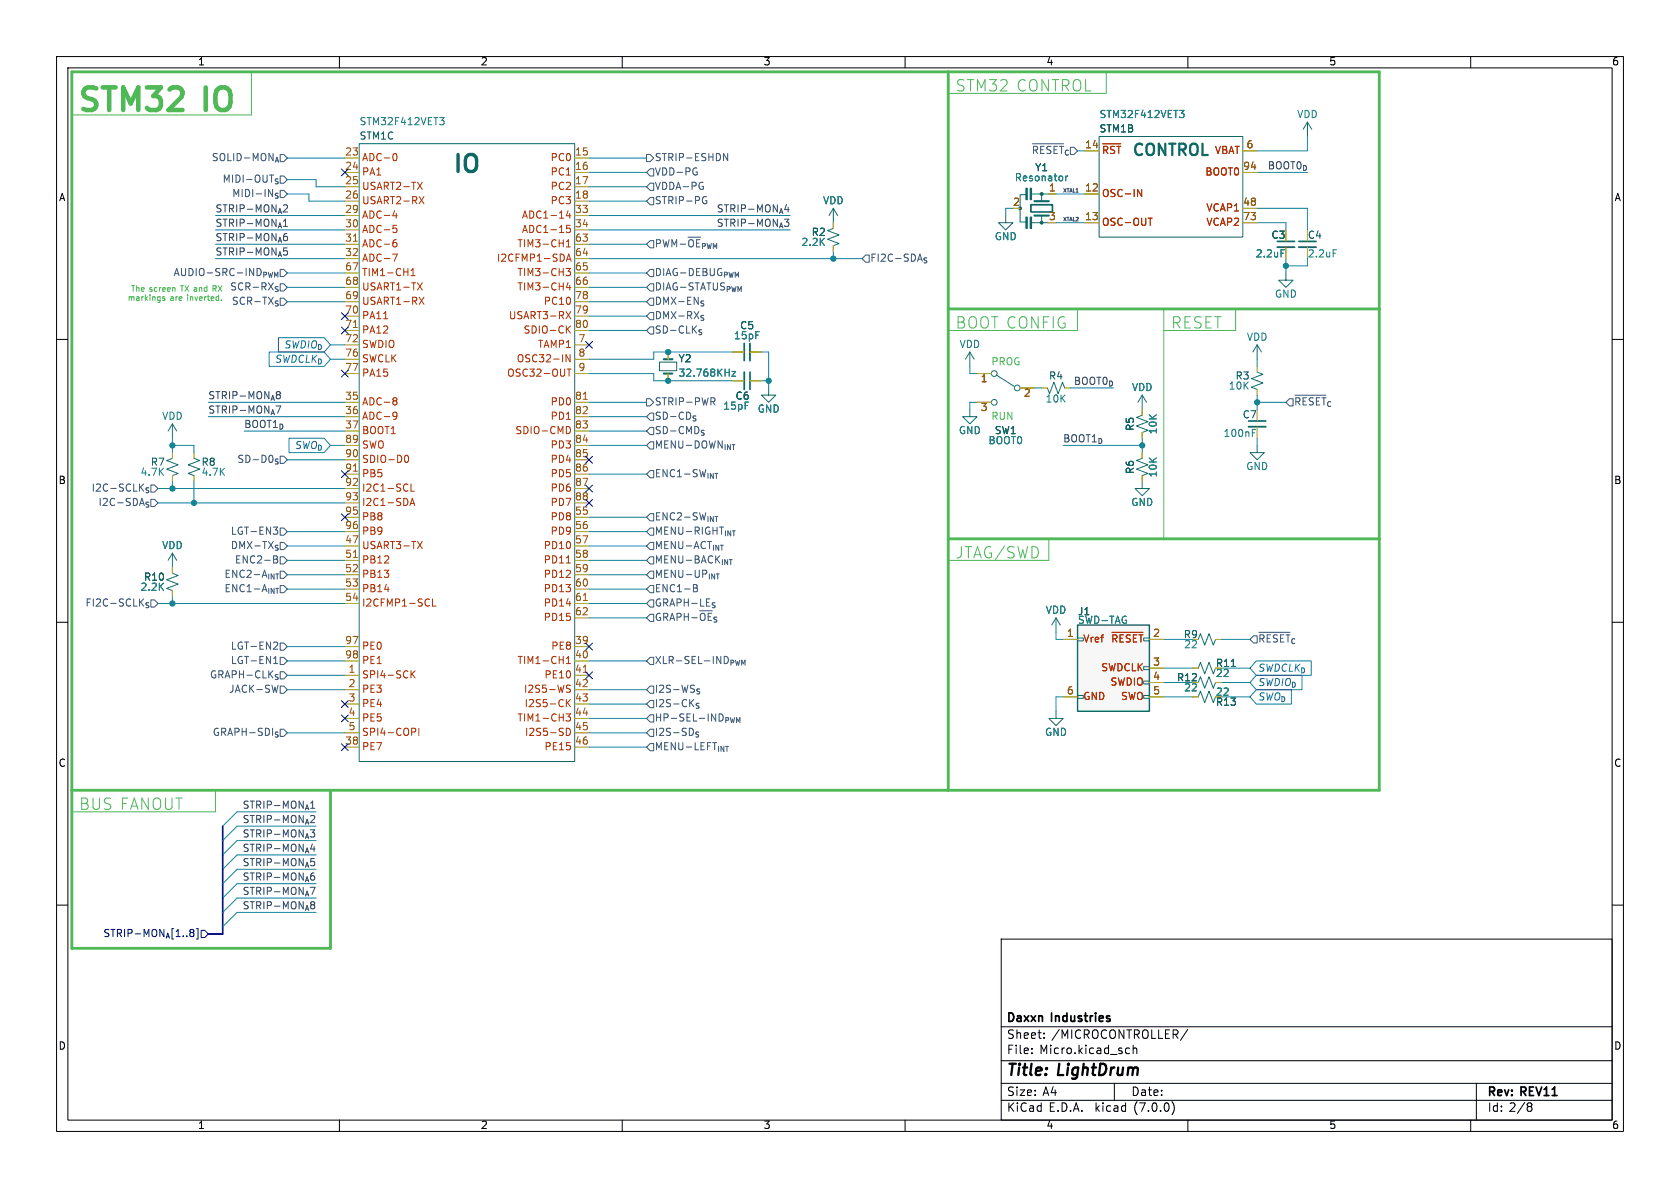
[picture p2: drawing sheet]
<svg xmlns="http://www.w3.org/2000/svg" width="297mm" height="210mm" viewBox="0 0 297 210" stroke-linecap="round" stroke-linejoin="round" font-family="sans-serif">
<g fill="none" stroke="#000" stroke-width=".18">
<path d="M10 10h277v190h-277zM12 12h273v186h-273zM60 10v2M110 10v2M160 10v2M210 10v2M260 10v2M10 60h2M285 60h2M10 110h2M285 110h2M10 160h2"/>
<path d="M285 160h2M177 166h108v32h-108zM60 198v2M110 198v2M160 198v2M177 194.5h108M177 191.5h108M177 187.5h108M177 181.5h108M182.4 186.1v.2M182.4 185.3v.2M184.6 183.4v.2"/>
<path d="M184.6 182.6v.2M197 191.5v3M199.3 185.3h.4M199.7 186.2l-.4 .1M200.3 185.4l.2-.1h.4l.1 1M200.3 184.8v1.5M207.2 194.7a1.72 1.72 0 0 1 0 2.3M210 182l-1.3 1.9M210 198v2M260 198v2M261 191.5v6.5M270.3 195.6h.2"/>
<path d="M270.5 195l.3 .2-.3 .4M270.5 195.6l.3 .1v.5l-.3 .3h-.2"/>
</g>
<g fill="none" stroke="#187164" stroke-width=".18">
<path d="M63.5 25.4h38.1v109.2h-38.1zM147.3 36.8l.8 1.3M147.3 36.8v2.6M147.3 36.8l-.7 1.3M177.8 38.1v1.3h1.3l-1.3 1.2-1.3-1.2h1.3M181.5 34.4h-1.2v4.8h1.1M182.4 34.3h3M182.4 39.4h3M184.1 34.3v1.1M184.1 38.1v1.3M194.3 24.1h25.4v17.8h-25.4zM231.1 21.6l-.7 1.3"/>
<path d="M231.1 21.6v2.5M231.1 21.6l.8 1.3M147.3 40.4l-1 .4 2 .7-2 .8 2 .8-1 .3M227.3 48.3v1.2h1.3l-1.3 1.3-1.2-1.3h1.2M30.5 74.9l.7 1.3M30.5 74.9v2.6M30.5 74.9l-.8 1.3M116.6 64h3v1.5h-3zM135.9 68.6v1.3h1.3l-1.3 1.2-1.3-1.2h1.3M171.4 72.4v1.3h1.3l-1.3 1.2-1.2-1.2h1.2M171.4 62.2l-.7 1.3M171.4 62.2v2.6"/>
<path d="M171.4 62.2l.8 1.3M176.1 66.3l3.2 2M185.2 68.6l.3 1 .8-2 .8 2 .7-2 .4 1M201.9 73.4l-1 .4 2 .7-2 .8 2 .8-1 .4M201.9 69.9l-.7 1.2M201.9 69.9v2.5M201.9 69.9l.8 1.2M222.2 65.8l1.1 .4-2.1 .7 2.1 .8-2.1 .8 1 .3M222.2 78.7v1.3h1.3l-1.3 1.3-1.2-1.3h1.2M222.2 61l-.7 1.2M222.2 61v2.5M222.2 61l.8 1.2"/>
<path d="M30.5 81l-1 .4 2 .8-2 .7 2 .8-1 .4M30.5 97.8v2.5M30.5 97.8l-.8 1.3M30.5 97.8l.7 1.3M34.3 81l1 .4-2 .8 2 .7-2 .8 1 .4M201.9 81l-1 .4 2 .8-2 .7 2 .8-1 .4M201.9 85.1v1.3h1.3l-1.3 1.2-1.2-1.2h1.2M30.5 101.3l1 .4-2 .8 2 .8-2 .7 1 .4M186.7 109.2l-.8 1.3M186.7 109.2v2.6M186.7 109.2l.8 1.3M190.5 112.8h1v.5h-1z"/>
<path d="M202.2 117.9h1v.5h-1zM211.8 118.1l.4-1 .8 2 .7-2 .8 2 .4-1M211.8 113l.4-1 .8 2 .7-2 .8 2 .4-1M186.7 125.7v1.3h1.3l-1.3 1.3-1.3-1.3h1.3M190.5 122.9h1v.5h-1zM202.2 122.9h1v.5h-1zM202.2 120.4h1v.5h-1zM211.8 123.2l.4-1 .8 2 .7-2 .8 2 .4-1M211.8 120.7l.4-1.1 .8 2.1 .7-2.1 .8 2.1 .4-1"/>
<circle cx="175.8" cy="71.1" r=".51"/>
<circle cx="175.8" cy="66" r=".51"/>
<circle cx="179.8" cy="68.6" r=".51"/>
</g>
<g fill="none" stroke="#a0a006" stroke-width=".18">
<path d="M61 30.5h2.5M61 27.9h2.5M61 33h2.5M61 35.6h2.5M61 38.1h2.5M101.6 30.5h2.5M101.6 27.9h2.5M101.6 33h2.5M101.6 35.6h2.5M101.6 38.1h2.5M147.3 39.4v1M185.4 34.3h1.3"/>
<path d="M191.8 34.3h2.5M191.8 39.4h2.5M191.8 26.7h2.5M219.7 39.4h2.5M219.7 26.7h2.5M219.7 36.8h2.5M219.7 30.5h2.5M61 40.6h2.5M61 43.2h2.5M61 45.7h2.5M61 48.3h2.5M61 50.8h2.5"/>
<path d="M61 53.3h2.5M61 55.9h2.5M61 58.4h2.5M101.6 40.6h2.5M101.6 43.2h2.5M101.6 45.7h2.5M101.6 48.3h2.5M101.6 50.8h2.5M101.6 53.3h2.5M101.6 55.9h2.5M101.6 58.4h2.5M147.3 43.4v1.1"/>
<path d="M227.3 43.7v2M231.1 43.7v2M61 71.1h2.5M61 73.7h2.5M61 76.2h2.5M61 61h2.5M61 63.5h2.5M61 66h2.5M61 78.7h2.5M101.6 71.1h2.5M101.6 73.7h2.5M101.6 76.2h2.5"/>
<path d="M101.6 61h2.5M101.6 63.5h2.5M101.6 66h2.5M101.6 78.7h2.5M118.1 62.2v1.3M118.1 66v1.3M129.5 62.2h2.1M129.5 67.3h2.1M132.6 62.2h2M132.6 67.3h2M172.7 71.1h2.6M172.7 66h2.6"/>
<path d="M180.3 68.6h2.6M184.1 68.6h1.1M188.2 68.6h1M201.9 72.4v1M201.9 76.5v1M222.2 64.8v1M222.2 68.8v1.1M222.2 75.4v2.1M30.5 80v1M30.5 84.1v1M34.3 80v1M34.3 84.1v1"/>
<path d="M61 96.5h2.5M61 99.1h2.5M61 91.4h2.5M61 94h2.5M61 81.3h2.5M61 83.8h2.5M61 86.4h2.5M61 88.9h2.5M101.6 96.5h2.5M101.6 99.1h2.5M101.6 91.4h2.5M101.6 94h2.5"/>
<path d="M101.6 81.3h2.5M101.6 83.8h2.5M101.6 86.4h2.5M101.6 88.9h2.5M201.9 80v1M201.9 84.1v1M30.5 100.3v1M30.5 104.4v1M61 119.4h2.5M61 114.3h2.5M61 116.8h2.5M61 101.6h2.5"/>
<path d="M61 104.1h2.5M61 106.7h2.5M101.6 119.4h2.5M101.6 114.3h2.5M101.6 116.8h2.5M101.6 101.6h2.5M101.6 104.1h2.5M101.6 106.7h2.5M101.6 109.2h2.5M188 113h2.5M203.2 118.1h2.5M203.2 113h2.5"/>
<path d="M210.8 118.1h1M214.9 113h1M61 121.9h2.5M61 124.5h2.5M61 132.1h2.5M61 127h2.5M61 129.5h2.5M101.6 121.9h2.5M101.6 124.5h2.5M101.6 132.1h2.5M101.6 127h2.5M101.6 129.5h2.5"/>
<path d="M188 123.2h2.5M203.2 123.2h2.5M203.2 120.7h2.5M210.8 123.2h1M210.8 120.7h1M214.9 120.7h1"/>
</g>
<g fill="none" stroke="#b02c04" stroke-width=".18">
<path d="M69.5 38.1h.7M69.5 39.8h.6M69.8 27.1a.68 .68 0 0 1 .4 .7 .68 .68 0 0 1-.4 .6M70.1 37.7v.9M73.8 32.2l.9 1.3M74.1 34.8l.9 1.2M74.7 32.2l-.9 1.3M75 34.8l-.9 1.2M100.4 37.2l-.3 .9h.8M100.7 37.7v.9M100.8 39.8h-.6l-.1 .6 .2-.1 .4 .1 .2 .2-.1 .4-.2 .1-.5-.1M194.9 25.4h3.2"/>
<path d="M195.8 26.3l-.1-.4h-.6v1.2M197.1 25.9h-.5l-.3 .3M197.4 25.9h.7M197.8 25.9v1.2M201.1 33.5l.7 1.3v-1.3M203 38.6h.7M69.4 44.9h.8l-.5 1.3M69.6 40.3h.3l.3 .3-.1 .4-.5 .1M69.7 42.9h.2l.3 .2-.1 .4-.4 .1M69.8 42.4h.3M72.7 48.7h.7M72.7 47.8l.3-.3v1.2"/>
<path d="M73.8 50l.9 1.3M74.1 52.5l.9 1.3M74.7 50l-.9 1.3M75 52.5l-.9 1.3M100.1 47.5h.8l-.5 .4 .4 .2v.5l-.2 .1-.5-.1M100.1 55.1l.8 1.2M100.1 46.2l.4-1.3 .5 1.3M100.1 43.6h.8M100.1 42.7l.4-.3v1.2M100.2 45.8h.6M100.3 58.2l.5 .7M100.4 49.9l-.3 .9h.8"/>
<path d="M100.7 50.4v.9M100.8 57.6l-.7 .7M100.9 55.1l-.8 1.2M69.7 70.3h.2l.3 .3-.3 .3M69.7 72.9l.4 .1a.84 .84 0 0 1-.3 1.1M69.7 70.9h.2M69.9 70.9l.2 .1 .1 .3-.3 .3h-.2M70.2 73.4l-.3 .2h-.2M100.2 65.2h.8M100.4 75.4a.68 .68 0 0 1 .5 .6 .68 .68 0 0 1-.5 .7M100.6 65.2v1.3M100.8 62.7v1.3l-.7-1.3v1.3"/>
<path d="M71.7 80.5h.1a.68 .68 0 0 1 .4 .6 .68 .68 0 0 1-.4 .6h-.1M72.5 89.4l.4-1.3 .4 1.3M72.6 89h.6M72.7 85.6v1.2h.6M73.8 95.7l.9 1.3M74.7 95.7l-.9 1.3M100.1 99.5h.8M72.8 119.1l.6 .7M73.4 118.6l-.7 .7M76.5 105.9v1.2h.6M100.1 117.3h.8M100.1 116.4l.4-.4v1.3"/>
<path d="M196.6 111.8h5.5M197.5 112.7l-.2-.4-.6-.1v1.3M198.6 112.2h-.6v1.3M199.8 112.3l-.5-.1-.2 .4M201 112.2h-.6v1.3M201.3 112.2h.8M201.7 112.2v1.3M72.8 128.7h.5l.2 .3-.1 .3-.6 .1M74 128.7v1.3M100.1 126.2h.8l-.5 .5 .4 .1v.5l-.2 .2-.5-.2M100.1 128.7a.64 .64 0 0 1 .8 .7 .64 .64 0 0 1-.8 .6zM100.1 123.7v1.2"/>
<path d="M100.3 124.2l.5 .7M100.8 123.7l-.7 .7M100.9 121.2l-.5-.1-.2 .1v.4l.5 .2 .2 .3-.3 .3-.5-.1"/>
</g>
<path d="M208.5 19.5h.8l-.4 .5 .4 .1v.4l-.2 .3h-.4M77.7 20.8h.8l-.4 .5 .3 .1 .1 .4-.2 .3h-.4M188.4 31.1v.9M188.8 31.1l-.4 .3M226.5 44.2h.6M235.7 44.2h.6M129.4 65.7h.7l-.7 .8h.7M221.4 75.9h.6" fill="none" stroke="#128875" stroke-width=".18"/>
<path d="M62.5 42.6h.7M62.5 57.9h.7M103.1 70.6h.7M62.5 98.5h.7M62.5 83.3h.7M103.1 118.8h.7M103.1 106.1h.7" fill="none" stroke="#8c5a0a" stroke-width=".18"/>
<g fill="#187164" stroke="#187164" stroke-width=".18">
<path d="M181.4 33.3h.2v2h-.2z"/>
<path d="M182.1 33.3h.3v2h-.3z"/>
<path d="M181.4 38.4h.2v2h-.2z"/>
<path d="M182.1 38.4h.3v2h-.3z"/>
<circle cx="184.1" cy="34.3" r=".25"/>
<circle cx="180.3" cy="36.8" r=".25"/>
<circle cx="184.1" cy="39.4" r=".25"/>
</g>
<path d="M182.2 36.2h3.9v1.3h-3.9zM225.8 42.7h3.1M229.6 42.7h3.1M131.6 60.7v3.1M132.6 65.8v3M220.7 74.4h3.1" fill="none" stroke="#187164" stroke-width=".3"/>
<path d="M182.9 35.6h2.5M182.9 38.1h2.5M117.3 63.5h1.6M117.3 66h1.6" fill="none" stroke="#187164" stroke-width=".38"/>
<path d="M225.8 43.7h3.1M229.6 43.7h3.1M131.6 65.8v3M132.6 60.7v3.1M220.7 75.4h3.1" fill="none" stroke="#187164" stroke-width=".33"/>
<path d="M190.5 110.5h12.7v15.2h-12.7z" fill="#f7f7f7" stroke="#f7f7f7" stroke-width=".18"/>
<path d="M190.5 110.5h12.7v15.2h-12.7z" fill="none" stroke="#187164" stroke-width=".25"/>
<g fill="none" stroke="#345372" stroke-width=".18">
<path d="M114.3 27.3h.6l.7 .6-.7 .7h-.6zM114.9 34.9h.7v1.3h-.7l-.6-.6zM114.9 29.8h.7v1.3h-.7l-.6-.6zM114.9 32.4h.7v1.3h-.7l-.6-.7zM123 30.4h.3v.4l-.3 .1M123.1 29.7h.1M124.1 32.9h.2v.5M124.6 34.8h.3M124.7 35.5h.3v.4l-.4 .1M127.9 27.1l.7 1.3v-1.3M182.5 25.4h5.5M183.4 26.3l-.1-.4h-.6v1.2"/>
<path d="M184.6 25.9h-.6v1.2M185.8 25.9h-.5l-.2 .3M186.9 25.9h-.6v1.2M187.3 25.9h.7M187.7 25.9v1.2M189.2 26h.7l.6 .7-.6 .6h-.7zM114.9 52.7h.7v1.3h-.7l-.6-.7zM114.9 47.6h.7v1.3h-.7l-.6-.6zM114.9 50.2h.7v1.2h-.7l-.6-.6zM114.9 42.5h.7v1.3h-.7l-.6-.6zM114.9 57.8h.7v1.3h-.7l-.6-.7zM114.9 55.2h.7v1.3h-.7l-.6-.6z"/>
<path d="M116.8 42.8l-.1-.4h-.6v1.2M117.2 42.4l.3 1.2M118.3 42.4l-.3 1.2M118.8 43.6v-1.2l.4 .9 .4-.9v1.2M121.6 41.9h2.3M121.7 42.8a.42 .42 0 0 1 .5-.4 .42 .42 0 0 1 .4 .4M123.7 42.4h-.6v1.2M153 45.1h.7v1.3h-.7l-.6-.7zM114.3 70.5h.6l.7 .6-.7 .7h-.6zM114.9 78.1h.7v1.3h-.7l-.6-.7zM114.9 73h.7v1.3h-.7l-.6-.6zM114.9 75.6h.7v1.2h-.7l-.6-.6z"/>
<path d="M126 71l.4 .6M126.2 70.3l.2 .3-.1 .3-.1 .1M228 70.5h.6v1.3h-.6l-.7-.7zM228.9 69.9h5.5M229.8 70.7l-.1-.3-.6-.1v1.3M231 70.3h-.6v1.3M232.2 70.4l-.5-.1-.2 .4M233.3 70.3h-.6v1.3M233.7 70.3h.7M234.1 70.3v1.3M26.7 85.7h.6l.6 .7-.6 .6h-.6zM48.3 93.2h.8l-.4 .5 .3 .1 .1 .4-.2 .2h-.4"/>
<path d="M48.4 98.9h.4M48.8 98.9l.3 .2-.1 .3-.6 .1M48.8 98.3l.2 .2-.2 .4M49.5 98.4h.7l.6 .7-.6 .6h-.7zM49.5 93.3h.7l.6 .7-.6 .6h-.7zM114.9 98.4h.7v1.3h-.7l-.6-.6zM114.9 83.2h.7v1.3h-.7l-.6-.7zM114.9 90.8h.7v1.3h-.7l-.6-.7zM114.9 93.3h.7v1.3h-.7l-.6-.6zM114.9 95.9h.7v1.3h-.7l-.6-.7zM26.7 106h.6l.6 .7-.6 .6h-.6zM48.4 117.3h.7"/>
<path d="M48.4 116.4l.3-.4v1.3M48.6 113.5l.4 .1 .1 .3-.8 .9h.8M49.5 113.7h.7l.6 .6-.6 .6h-.7zM49.5 116.2h.7l.6 .6-.6 .7h-.7zM114.9 116.2h.7v1.3h-.7l-.6-.7zM114.9 101h.7v1.2h-.7l-.6-.6zM114.9 103.5h.7v1.3h-.7l-.6-.7zM114.9 106h.7v1.3h-.7l-.6-.6zM114.9 108.6h.7v1.3h-.7l-.6-.7zM116.4 108.4l-.3 .2-.1 .4M116.6 108.4l.1 .1M117.3 108.4v1.3"/>
<path d="M117.8 108.4l.2 .1 .1 .3M118.4 109.7l.4-1.3 .5 1.3M119.7 108.4v1.3M120.2 108.4l.2 .1v.3M121 108.4v1.3M121.7 108.4v1.3M122.6 103.9h.4M123 103.3l.3 .3-.3 .3M123 103.9l.3 .3v.3l-.7 .1M124.1 108.4l-.2 .2-.1 .2M124.3 108.4l.3 .2 .1 .2M125.2 108.4v1.3"/>
<path d="M221.6 112.4h.6v1.3h-.6l-.6-.7zM222.6 111.8h5.5M223.5 112.7l-.2-.4-.6-.1v1.3M224.6 112.2h-.6v1.3M225.8 112.3l-.5-.1-.2 .4M227 112.2h-.6v1.3M227.3 112.2h.8M227.7 112.2v1.3M49.2 121.1l-.3 1.3M49.5 121.3h.7l.6 .6-.6 .7h-.7zM114.9 123.8h.7v1.3h-.7l-.6-.6zM114.9 126.4h.7v1.2h-.7l-.6-.6z"/>
<path d="M114.9 131.4h.7v1.3h-.7l-.6-.6zM114.9 121.3h.7v1.3h-.7l-.6-.7zM114.9 128.9h.7v1.3h-.7l-.6-.7z"/>
</g>
<g fill="none" stroke="#000084" stroke-width=".18">
<path d="M60.4 29.9l1.2 1.2M61.6 29.9l-1.2 1.2M60.4 55.3l1.2 1.2M60.4 57.8l1.2 1.2M61.6 55.3l-1.2 1.2M61.6 57.8l-1.2 1.2M60.4 65.4l1.2 1.2M61.6 65.4l-1.2 1.2M103.5 60.4l1.2 1.2M104.7 60.4l-1.2 1.2M60.4 83.2l1.2 1.2M60.4 90.8l1.2 1.2"/>
<path d="M61.6 83.2l-1.2 1.2M61.6 90.8l-1.2 1.2M103.5 88.3l1.2 1.2M103.5 85.8l1.2 1.2M103.5 80.7l1.2 1.2M104.7 88.3l-1.2 1.2M104.7 85.8l-1.2 1.2M104.7 80.7l-1.2 1.2M103.5 118.8l1.2 1.2M103.5 113.7l1.2 1.2M104.7 118.8l-1.2 1.2M104.7 113.7l-1.2 1.2"/>
<path d="M60.4 131.5l1.2 1.2M60.4 123.9l1.2 1.2M60.4 126.4l1.2 1.2M61.6 131.5l-1.2 1.2M61.6 123.9l-1.2 1.2M61.6 126.4l-1.2 1.2M35.6 164.5h.6l.6 .6-.6 .6h-.6z"/>
</g>
<path d="M49.2 59.7h8.1l1.1 1.3-1.1 1.2h-8.1zM47.6 62.2h9.7l1.1 1.3-1.1 1.3h-9.7zM51.1 77.5h6.2l1.1 1.2-1.1 1.3h-6.2zM222.1 119.4h8.1v2.5h-8.1l-1.1-1.2zM222.1 116.8h9.7v2.6h-9.7l-1.1-1.3zM222.1 121.9h6.2v2.6h-6.2l-1.1-1.3z" fill="none" stroke="#1b50ca" stroke-width=".18"/>
<path d="M44.4 12.7v7.6h-31.7M195.6 12.7v3.8h-28M29.1 52.5h-.2l-.2 .1 .1 .1 .3 .1v.3h-.4M30.8 50.8l.2 .2v.5M39.1 53v.1M190.5 54.6v3.8h-22.9M205.7 54.6v40.7M218.4 54.6v3.8h-12.7M185.4 95.3v3.8h-17.8M38.1 139.7v3.8h-25.4" fill="none" stroke="#4eb955" stroke-width=".18"/>
<path d="M167.6 12.7v127M167.6 54.6h76.2M167.6 95.3h76.2M12.7 139.7h231.1v-127h-231.1v154.9h45.7v-27.9" fill="none" stroke="#4eb955" stroke-width=".5"/>
<path d="M39.4 146.1v19h-2.6" fill="none" stroke="#000084" stroke-width=".3"/>
<g fill="none" stroke="#0b7fb0" stroke-width=".18">
<path d="M38.1 38.1h22.9M50.8 34.3h3.8v1.3h6.4M50.8 27.9h10.2M50.8 31.8h5.1v1.2h5.1M104.1 38.1h35.6M104.1 30.5h10.2M104.1 35.6h10.2M104.1 27.9h10.2M104.1 33h10.2M179.1 36.8h-1.3v1.3M186.7 39.4h5.1M186.7 34.3h5.1"/>
<path d="M222.2 39.4h5.1v1.2M222.2 30.5h8.9M222.2 36.8h8.9v3.8M231.1 24.1v2.6h-8.9M38.1 45.7h22.9M38.1 40.6h22.9M38.1 43.2h22.9M50.8 53.3h10.2M50.8 50.8h10.2M50.8 48.3h10.2M104.1 58.4h10.2M104.1 45.7h48.3"/>
<path d="M104.1 53.3h10.2M104.1 40.6h35.6M104.1 50.8h10.2M104.1 55.9h10.2M104.1 43.2h10.2M104.1 48.3h10.2M147.3 44.5v1.2M227.3 45.7v2.6M231.1 45.7v1.3h-3.8M30.5 78.7h3.8v1.3M30.5 77.5v2.5M36.8 71.1h24.2"/>
<path d="M36.8 73.7h24.2M43.2 76.2h17.8M58.4 78.7h2.6M58.4 63.5h2.6M58.4 61h2.6M104.1 78.7h10.2M104.1 66h11.5v1.3h13.9M104.1 76.2h10.2M104.1 71.1h10.2M104.1 73.7h10.2M129.5 62.2h-13.9v1.3h-11.5M134.6 62.2h1.3v6.4"/>
<path d="M134.6 67.3h1.3M171.4 64.8v1.2h1.3M172.7 71.1h-1.3v1.3M182.9 68.6h1.2M188 78.7h13.9M189.2 68.6h7.6M201.9 77.5v2.5M222.2 71.1h5.1M222.2 63.5v1.3M222.2 69.9v2.5M222.2 77.5v1.2M27.9 88.9h33.1"/>
<path d="M27.9 86.4h33.1M30.5 85.1v1.3M34.3 85.1v3.8M50.8 94h10.2M50.8 96.5h10.2M50.8 99.1h10.2M50.8 81.3h10.2M104.1 94h10.2M104.1 96.5h10.2M104.1 91.4h10.2M104.1 99.1h10.2M104.1 83.8h10.2"/>
<path d="M27.9 106.7h33.1M30.5 105.4v1.3M50.8 116.8h10.2M50.8 104.1h10.2M50.8 101.6h10.2M50.8 119.4h10.2M50.8 114.3h10.2M104.1 116.8h10.2M104.1 104.1h10.2M104.1 101.6h10.2M104.1 106.7h10.2M104.1 109.2h10.2"/>
<path d="M186.7 111.8v1.2h1.3M205.7 113h5.1M205.7 118.1h5.1M215.9 113h5.1M215.9 118.1h5.1M50.8 129.5h10.2M50.8 121.9h10.2M104.1 132.1h10.2M104.1 124.5h10.2M104.1 129.5h10.2M104.1 127h10.2M104.1 121.9h10.2"/>
<path d="M188 123.2h-1.3v2.5M205.7 123.2h5.1M205.7 120.7h5.1M215.9 123.2h5.1M215.9 120.7h5.1M55.9 143.5h-14l-2.5 2.6M55.9 153.7h-14l-2.5 2.5M55.9 151.1h-14l-2.5 2.6M55.9 148.6h-14l-2.5 2.5M55.9 146.1h-14l-2.5 2.5M55.9 156.2h-14l-2.5 2.6M55.9 158.8h-14l-2.5 2.5"/>
<path d="M55.9 161.3h-14l-2.5 2.5"/>
</g>
<g fill="#056887" stroke="#056887" stroke-width=".18">
<circle cx="147.3" cy="45.7" r=".46"/>
<circle cx="135.9" cy="67.3" r=".46"/>
<circle cx="118.1" cy="67.3" r=".46"/>
<circle cx="118.1" cy="62.2" r=".46"/>
<circle cx="201.9" cy="78.7" r=".46"/>
<circle cx="222.2" cy="71.1" r=".46"/>
<circle cx="227.3" cy="47" r=".46"/>
<circle cx="30.5" cy="106.7" r=".46"/>
<circle cx="30.5" cy="86.4" r=".46"/>
<circle cx="34.3" cy="88.9" r=".46"/>
<circle cx="30.5" cy="78.7" r=".46"/>
</g>
<g font-size="5.6" fill="#4eb955">
<text x="14" y="20.3">STM32</text>
<text x="36.6" y="20.3">IO</text>
</g>
<text font-size="4.2" fill="#187164" x="79.8" y="31.5">IO</text>
<g font-size="2.8" fill="#4eb955">
<text x="168.9" y="16.5">STM32 CONTROL</text>
<text x="168.9" y="58.4">BOOT CONFIG</text>
<text x="207" y="58.4">RESET</text>
<text x="168.9" y="99.1">JTAG/SWD</text>
<text x="14" y="143.5">BUS FANOUT</text>
</g>
<text font-size="2.8" fill="#187164" x="200" y="28.2">CONTROL</text>
<g font-size="2.8">
<text x="178" y="190.8">Title:</text>
<text x="187.1" y="190.8">LightDrum</text>
</g>
<g font-size="2.1">
<text x="178" y="183.9">Sheet:</text>
<text x="178" y="181.1">Daxxn</text>
<text x="185.9" y="183.9">/MICROCONTROLLER/</text>
<text x="186" y="181.1">Industries</text>
<text x="178" y="186.6">File:</text>
<text x="183.8" y="186.6">Micro.kicad_sch</text>
<text x="178" y="196.8">KiCad</text>
<text x="178" y="194">Size:</text>
<text x="184.3" y="194">A4</text>
<text x="185.4" y="196.8">E.D.A.</text>
<text x="193.7" y="196.8">kicad</text>
<text x="200" y="194">Date:</text>
<text x="200.6" y="196.8">(7.0.0)</text>
<text x="263" y="194.2">Rev:</text>
<text x="263" y="196.8">Id: 2/8</text>
<text x="269" y="194.2">REV11</text>
</g>
<g font-size="1.8">
<text x="35" y="11.8">1</text>
<text x="85" y="11.8">2</text>
<text x="135" y="11.8">3</text>
<text x="185" y="11.8">4</text>
<text x="235" y="11.8">5</text>
<text x="285" y="11.8">6</text>
<text x="10.4" y="35.8">A</text>
<text x="285.4" y="35.8">A</text>
<text x="10.3" y="85.8">B</text>
<text x="285.3" y="85.8">B</text>
<text x="10.3" y="135.8">C</text>
<text x="285.3" y="135.8">C</text>
<text x="10.3" y="185.8">D</text>
<text x="285.3" y="185.8">D</text>
<text x="35" y="199.8">1</text>
<text x="85" y="199.8">2</text>
<text x="135" y="199.8">3</text>
<text x="185" y="199.8">4</text>
<text x="235" y="199.8">5</text>
<text x="285" y="199.8">6</text>
</g>
<g font-size="1.8" fill="#128875">
<text x="63.5" y="22.4">STM32F412VET3</text>
<text x="194.3" y="21.1">STM32F412VET3</text>
<text x="229.3" y="21.1">VDD</text>
<text x="179.3" y="32.3">Resonator</text>
<text x="182.9" y="30.5">Y1</text>
<text x="143.4" y="42">R2</text>
<text x="145.4" y="36.4">VDD</text>
<text x="141.6" y="43.8">2.2K</text>
<text x="175.8" y="42.7">GND</text>
<text x="221.9" y="45.8">2.2uF</text>
<text x="231.1" y="45.8">2.2uF</text>
<text x="225.3" y="52.9">GND</text>
<text x="130.8" y="58.5">C5</text>
<text x="129.7" y="60.3">15pF</text>
<text x="169.6" y="61.8">VDD</text>
<text x="220.4" y="60.5">VDD</text>
<text x="119.9" y="66.9">32.768KHz</text>
<text x="130" y="70.9">C6</text>
<text x="184.8" y="71.4">10K</text>
<text x="200.1" y="69.4">VDD</text>
<text x="217.2" y="69.2">10K</text>
<text x="218.4" y="67.4">R3</text>
<text x="28.6" y="74.5">VDD</text>
<text x="127.8" y="72.7">15pF</text>
<text x="133.9" y="73.2">GND</text>
<text x="169.5" y="77">GND</text>
<text x="175.8" y="77">SW1</text>
<text x="204.8" y="76.8" transform="rotate(-90 204.8 76.8)">10K</text>
<text x="216.2" y="77.5">100nF</text>
<text x="26.6" y="82.6">R7</text>
<text x="174.7" y="78.8">BOOT0</text>
<text x="220.3" y="83.4">GND</text>
<text x="24.8" y="84.4">4.7K</text>
<text x="35.6" y="84.4">4.7K</text>
<text x="199.9" y="89.7">GND</text>
<text x="204.8" y="84.5" transform="rotate(-90 204.8 84.5)">10K</text>
<text x="28.6" y="97.3">VDD</text>
<text x="24.8" y="104.7">2.2K</text>
<text x="25.4" y="102.9">R10</text>
<text x="184.8" y="108.8">VDD</text>
<text x="190.5" y="109">J1</text>
<text x="190.5" y="110.6">SWD-TAG</text>
<text x="209.3" y="114.9">22</text>
<text x="209.3" y="122.5">22</text>
<text x="184.7" y="130.4">GND</text>
</g>
<g font-size="1.8" fill="#005550">
<text x="194.3" y="23.7">STM1B</text>
<text x="63.5" y="25">STM1C</text>
<text x="231.1" y="42.5">C4</text>
<text x="119.9" y="64.3">Y2</text>
<text x="185.4" y="67.4">R4</text>
<text x="200.7" y="76.2" transform="rotate(-90 200.7 76.2)">R5</text>
<text x="219.6" y="74.2">C7</text>
<text x="35.6" y="82.6">R8</text>
<text x="200.7" y="83.9" transform="rotate(-90 200.7 83.9)">R6</text>
<text x="209.2" y="113.1">R9</text>
<text x="214.9" y="118.2">R11</text>
<text x="208" y="120.7">R12</text>
<text x="214.9" y="125">R13</text>
</g>
<g font-size="1.8" fill="#345372">
<text x="37.2" y="28.8">SOLID-MON_{A}</text>
<text x="115.8" y="28.8">STRIP-ESHDN</text>
<text x="39.2" y="32.6">MIDI-OUT_{S}</text>
<text x="40.9" y="35.1">MIDI-IN_{S}</text>
<text x="115.8" y="31.3">VDD-PG</text>
<text x="115.8" y="33.8">VDDA-PG</text>
<text x="115.8" y="36.4">STRIP-PG</text>
<text x="115.8" y="44.6">PWM-~{OE}_{PWM}</text>
<text x="153.9" y="46.5">FI2C-SDA_{S}</text>
<text x="30.5" y="49.1">AUDIO-SRC-IND_{PWM}</text>
<text x="40.5" y="51.6">SCR-RX_{S}</text>
<text x="115.8" y="49.1">DIAG-DEBUG_{PWM}</text>
<text x="115.8" y="51.6">DIAG-STATUS_{PWM}</text>
<text x="40.8" y="54.2">SCR-TX_{S}</text>
<text x="115.8" y="54.2">DMX-EN_{S}</text>
<text x="115.8" y="59.2">SD-CLK_{S}</text>
<text x="115.8" y="56.7">DMX-RX_{S}</text>
<text x="115.8" y="71.9">STRIP-PWR</text>
<text x="115.8" y="74.5">SD-CD_{S}</text>
<text x="115.8" y="77">SD-CMD_{S}</text>
<text x="228.8" y="72.6">~{RESET}_{C}</text>
<text x="41.8" y="82.1">SD-D0_{S}</text>
<text x="115.8" y="79.6">MENU-DOWN_{INT}</text>
<text x="16" y="87.2">I2C-SCLK_{S}</text>
<text x="17.2" y="89.7">I2C-SDA_{S}</text>
<text x="115.8" y="84.6">ENC1-SW_{INT}</text>
<text x="40.7" y="94.8">LGT-EN3</text>
<text x="115.8" y="92.3">ENC2-SW_{INT}</text>
<text x="115.8" y="94.8">MENU-RIGHT_{INT}</text>
<text x="40.6" y="97.3">DMX-TX_{S}</text>
<text x="41.4" y="99.9">ENC2-B</text>
<text x="115.8" y="99.9">MENU-BACK_{INT}</text>
<text x="115.8" y="97.3">MENU-ACT_{INT}</text>
<text x="14.9" y="107.5">FI2C-SCLK_{S}</text>
<text x="39.5" y="105">ENC1-A_{INT}</text>
<text x="39.5" y="102.4">ENC2-A_{INT}</text>
<text x="115.8" y="102.4">MENU-UP_{INT}</text>
<text x="115.8" y="105">ENC1-B</text>
<text x="115.8" y="107.5">GRAPH-LE_{S}</text>
<text x="115.8" y="110.7">GRAPH-~{OE}_{S}</text>
<text x="40.7" y="115.1">LGT-EN2</text>
<text x="40.7" y="117.7">LGT-EN1</text>
<text x="115.8" y="117.7">XLR-SEL-IND_{PWM}</text>
<text x="222.4" y="114.5">~{RESET}_{C}</text>
<text x="36.9" y="120.2">GRAPH-CLK_{S}</text>
<text x="40.4" y="122.7">JACK-SW</text>
<text x="115.8" y="125.3">I2S-CK_{S}</text>
<text x="115.8" y="122.7">I2S-WS_{S}</text>
<text x="37.4" y="130.4">GRAPH-SDI_{S}</text>
<text x="115.8" y="127.8">HP-SEL-IND_{PWM}</text>
<text x="115.8" y="130.4">I2S-SD_{S}</text>
<text x="115.8" y="132.9">MENU-LEFT_{INT}</text>
</g>
<g font-size="1.8" fill="#8c5a0a">
<text x="61" y="27.7">23</text>
<text x="101.6" y="27.7">15</text>
<text x="191.8" y="26.4">14</text>
<text x="220.3" y="26.4">6</text>
<text x="61" y="30.2">24</text>
<text x="61" y="32.8">25</text>
<text x="61" y="35.3">26</text>
<text x="101.6" y="30.2">16</text>
<text x="101.6" y="32.8">17</text>
<text x="101.6" y="35.3">18</text>
<text x="185.4" y="34">1</text>
<text x="191.8" y="34">12</text>
<text x="219.7" y="30.2">94</text>
<text x="61" y="37.8">29</text>
<text x="61" y="40.4">30</text>
<text x="101.6" y="37.8">33</text>
<text x="101.6" y="40.4">34</text>
<text x="179" y="36.6">2</text>
<text x="185.4" y="39.1">3</text>
<text x="191.8" y="39.1">13</text>
<text x="219.7" y="36.6">48</text>
<text x="219.7" y="39.1">73</text>
<text x="61" y="42.9">31</text>
<text x="61" y="45.5">32</text>
<text x="101.6" y="42.9">63</text>
<text x="101.6" y="45.5">64</text>
<text x="61" y="48">67</text>
<text x="61" y="50.5">68</text>
<text x="61" y="53.1">69</text>
<text x="101.6" y="48">65</text>
<text x="101.6" y="50.5">66</text>
<text x="101.6" y="53.1">78</text>
<text x="61" y="55.6">70</text>
<text x="61" y="58.2">71</text>
<text x="101.6" y="55.6">79</text>
<text x="101.6" y="58.2">80</text>
<text x="61" y="60.7">72</text>
<text x="61" y="63.2">76</text>
<text x="61" y="65.8">77</text>
<text x="102.2" y="60.7">7</text>
<text x="102.2" y="63.2">8</text>
<text x="102.2" y="65.8">9</text>
<text x="61" y="70.9">35</text>
<text x="101.6" y="70.9">81</text>
<text x="173.3" y="67.9">1</text>
<text x="180.9" y="70.5">2</text>
<text x="61" y="73.4">36</text>
<text x="61" y="75.9">37</text>
<text x="101.6" y="73.4">82</text>
<text x="101.6" y="75.9">83</text>
<text x="173.3" y="73">3</text>
<text x="61" y="78.5">89</text>
<text x="61" y="81">90</text>
<text x="61" y="83.6">91</text>
<text x="101.6" y="78.5">84</text>
<text x="101.6" y="81">85</text>
<text x="101.6" y="83.6">86</text>
<text x="61" y="86.1">92</text>
<text x="61" y="88.6">93</text>
<text x="101.6" y="86.1">87</text>
<text x="101.6" y="88.6">88</text>
<text x="61" y="91.2">95</text>
<text x="61" y="93.7">96</text>
<text x="101.6" y="91.2">55</text>
<text x="101.6" y="93.7">56</text>
<text x="61" y="96.3">47</text>
<text x="61" y="98.8">51</text>
<text x="61" y="101.3">52</text>
<text x="101.6" y="96.3">57</text>
<text x="101.6" y="98.8">58</text>
<text x="101.6" y="101.3">59</text>
<text x="61" y="103.9">53</text>
<text x="61" y="106.4">54</text>
<text x="101.6" y="103.9">60</text>
<text x="101.6" y="106.4">61</text>
<text x="101.6" y="109">62</text>
<text x="188.6" y="112.8">1</text>
<text x="203.8" y="112.8">2</text>
<text x="61" y="114">97</text>
<text x="61" y="116.6">98</text>
<text x="61.6" y="119.1">1</text>
<text x="101.6" y="114">39</text>
<text x="101.6" y="116.6">40</text>
<text x="101.6" y="119.1">41</text>
<text x="203.8" y="117.9">3</text>
<text x="61.6" y="121.7">2</text>
<text x="61.6" y="124.2">3</text>
<text x="101.6" y="121.7">42</text>
<text x="101.6" y="124.2">43</text>
<text x="188.6" y="122.9">6</text>
<text x="203.8" y="120.4">4</text>
<text x="203.8" y="122.9">5</text>
<text x="61" y="131.8">38</text>
<text x="61.6" y="126.7">4</text>
<text x="61.6" y="129.3">5</text>
<text x="101.6" y="126.7">44</text>
<text x="101.6" y="129.3">45</text>
<text x="101.6" y="131.8">46</text>
</g>
<g font-size="1.8" fill="#b02c04">
<text x="64" y="28.8">ADC-0</text>
<text x="97.2" y="28.8">PC0</text>
<text x="194.8" y="28.1">~{RST}</text>
<text x="214.7" y="27.5">VBAT</text>
<text x="64" y="31.3">PA1</text>
<text x="64" y="33.8">USART2-TX</text>
<text x="97.2" y="31.3">PC1</text>
<text x="97.2" y="33.8">PC2</text>
<text x="194.8" y="35.1">OSC-IN</text>
<text x="213" y="31.3">BOOT0</text>
<text x="64" y="36.4">USART2-RX</text>
<text x="64" y="38.9">ADC-4</text>
<text x="64" y="41.5">ADC-5</text>
<text x="92.1" y="38.9">ADC1-14</text>
<text x="92.1" y="41.5">ADC1-15</text>
<text x="97.2" y="36.4">PC3</text>
<text x="194.8" y="40.2">OSC-OUT</text>
<text x="213.1" y="37.7">VCAP1</text>
<text x="213.1" y="40.2">VCAP2</text>
<text x="64" y="44">ADC-6</text>
<text x="64" y="46.5">ADC-7</text>
<text x="87.7" y="46.5">I2CFMP1-SDA</text>
<text x="91.3" y="44">TIM3-CH1</text>
<text x="64" y="49.1">TIM1-CH1</text>
<text x="64" y="51.6">USART1-TX</text>
<text x="91.3" y="49.1">TIM3-CH3</text>
<text x="91.3" y="51.6">TIM3-CH4</text>
<text x="64" y="54.2">USART1-RX</text>
<text x="64" y="56.7">PA11</text>
<text x="64" y="59.2">PA12</text>
<text x="89.8" y="56.7">USART3-RX</text>
<text x="92.4" y="59.2">SDIO-CK</text>
<text x="96" y="54.2">PC10</text>
<text x="64" y="61.8">SWDIO</text>
<text x="64" y="64.3">SWCLK</text>
<text x="91.2" y="64.3">OSC32-IN</text>
<text x="95" y="61.8">TAMP1</text>
<text x="64" y="71.9">ADC-8</text>
<text x="64" y="66.9">PA15</text>
<text x="89.5" y="66.9">OSC32-OUT</text>
<text x="97.2" y="71.9">PD0</text>
<text x="64" y="74.5">ADC-9</text>
<text x="64" y="77">BOOT1</text>
<text x="91" y="77">SDIO-CMD</text>
<text x="97.2" y="74.5">PD1</text>
<text x="64" y="79.6">SWO</text>
<text x="64" y="82.1">SDIO-D0</text>
<text x="97.2" y="79.6">PD3</text>
<text x="97.2" y="82.1">PD4</text>
<text x="64" y="84.6">PB5</text>
<text x="64" y="87.2">I2C1-SCL</text>
<text x="64" y="89.7">I2C1-SDA</text>
<text x="97.2" y="84.6">PD5</text>
<text x="97.2" y="87.2">PD6</text>
<text x="97.2" y="89.7">PD7</text>
<text x="64" y="92.3">PB8</text>
<text x="64" y="94.8">PB9</text>
<text x="97.2" y="92.3">PD8</text>
<text x="97.2" y="94.8">PD9</text>
<text x="64" y="97.3">USART3-TX</text>
<text x="64" y="99.9">PB12</text>
<text x="96" y="97.3">PD10</text>
<text x="96" y="99.9">PD11</text>
<text x="64" y="102.4">PB13</text>
<text x="64" y="105">PB14</text>
<text x="64" y="107.5">I2CFMP1-SCL</text>
<text x="96" y="102.4">PD12</text>
<text x="96" y="105">PD13</text>
<text x="96" y="107.5">PD14</text>
<text x="96" y="110">PD15</text>
<text x="191.5" y="113.9">Vref</text>
<text x="64" y="115.1">PE0</text>
<text x="64" y="117.7">PE1</text>
<text x="91.3" y="117.7">TIM1-CH1</text>
<text x="97.3" y="115.1">PE8</text>
<text x="194.6" y="118.9">SWDCLK</text>
<text x="196.3" y="114.5">~{RESET}</text>
<text x="64" y="120.2">SPI4-SCK</text>
<text x="64" y="122.7">PE3</text>
<text x="64" y="125.3">PE4</text>
<text x="92.5" y="122.7">I2S5-WS</text>
<text x="92.6" y="125.3">I2S5-CK</text>
<text x="96.1" y="120.2">PE10</text>
<text x="191.5" y="124">GND</text>
<text x="196.2" y="121.5">SWDIO</text>
<text x="198.1" y="124">SWO</text>
<text x="64" y="127.8">PE5</text>
<text x="64" y="130.4">SPI4-COPI</text>
<text x="91.3" y="127.8">TIM1-CH3</text>
<text x="92.7" y="130.4">I2S5-SD</text>
<text x="64" y="132.9">PE7</text>
<text x="96.1" y="132.9">PE15</text>
</g>
<text font-size="1.8" fill="#0b7fb0" x="182.2" y="28.1">~{RESET}_{C}</text>
<g font-size="1.8" fill="#2d4364">
<text x="223.9" y="30.1">BOOT0_{D}</text>
<text x="38.1" y="40.3">STRIP-MON_{A}1</text>
<text x="38.1" y="37.8">STRIP-MON_{A}2</text>
<text x="126.6" y="40.3">STRIP-MON_{A}3</text>
<text x="126.6" y="37.8">STRIP-MON_{A}4</text>
<text x="38.1" y="45.4">STRIP-MON_{A}5</text>
<text x="38.1" y="42.8">STRIP-MON_{A}6</text>
<text x="36.8" y="70.8">STRIP-MON_{A}8</text>
<text x="189.6" y="68.2">BOOT0_{D}</text>
<text x="36.8" y="73.3">STRIP-MON_{A}7</text>
<text x="43.2" y="75.9">BOOT1_{D}</text>
<text x="188" y="78.4">BOOT1_{D}</text>
<text x="42.8" y="143.2">STRIP-MON_{A}1</text>
<text x="42.8" y="148.2">STRIP-MON_{A}3</text>
<text x="42.8" y="145.7">STRIP-MON_{A}2</text>
<text x="42.8" y="153.3">STRIP-MON_{A}5</text>
<text x="42.8" y="155.9">STRIP-MON_{A}6</text>
<text x="42.8" y="150.8">STRIP-MON_{A}4</text>
<text x="42.8" y="160.9">STRIP-MON_{A}8</text>
<text x="42.8" y="158.4">STRIP-MON_{A}7</text>
</g>
<g font-size="1.8" fill="#a0a006">
<text x="224.7" y="42.5">C3</text>
<text x="214.9" y="120">22</text>
<text x="214.9" y="123.3">22</text>
</g>
<g font-size="1.8" fill="#1b50ca">
<text x="48.4" y="64.4">SWDCLK_{D}</text>
<text x="50" y="61.9">SWDIO_{D}</text>
<text x="51.9" y="79.7">SWO_{D}</text>
<text x="222.4" y="119">SWDCLK_{D}</text>
<text x="222.4" y="121.6">SWDIO_{D}</text>
<text x="222.4" y="124.1">SWO_{D}</text>
</g>
<g font-size="1.8" fill="#4eb955">
<text x="175.3" y="64.8">PROG</text>
<text x="175.3" y="74.4">RUN</text>
</g>
<text font-size="1.8" fill="#000084" x="18.2" y="165.9">STRIP-MON_{A}[1..8]</text>
<g font-size="1.4" fill="#4eb955">
<text x="22.4" y="53.3">markings</text>
<text x="23" y="51.7">The screen</text>
<text x="30" y="53.3">are</text>
<text x="32" y="51.7">TX and</text>
<text x="33.1" y="53.3">inverted.</text>
<text x="38" y="51.7">RX</text>
</g>
<g font-size=".9" fill="#2d4364">
<text x="188" y="34.1">XTAL1</text>
<text x="188" y="39.2">XTAL2</text>
</g>
</svg>
